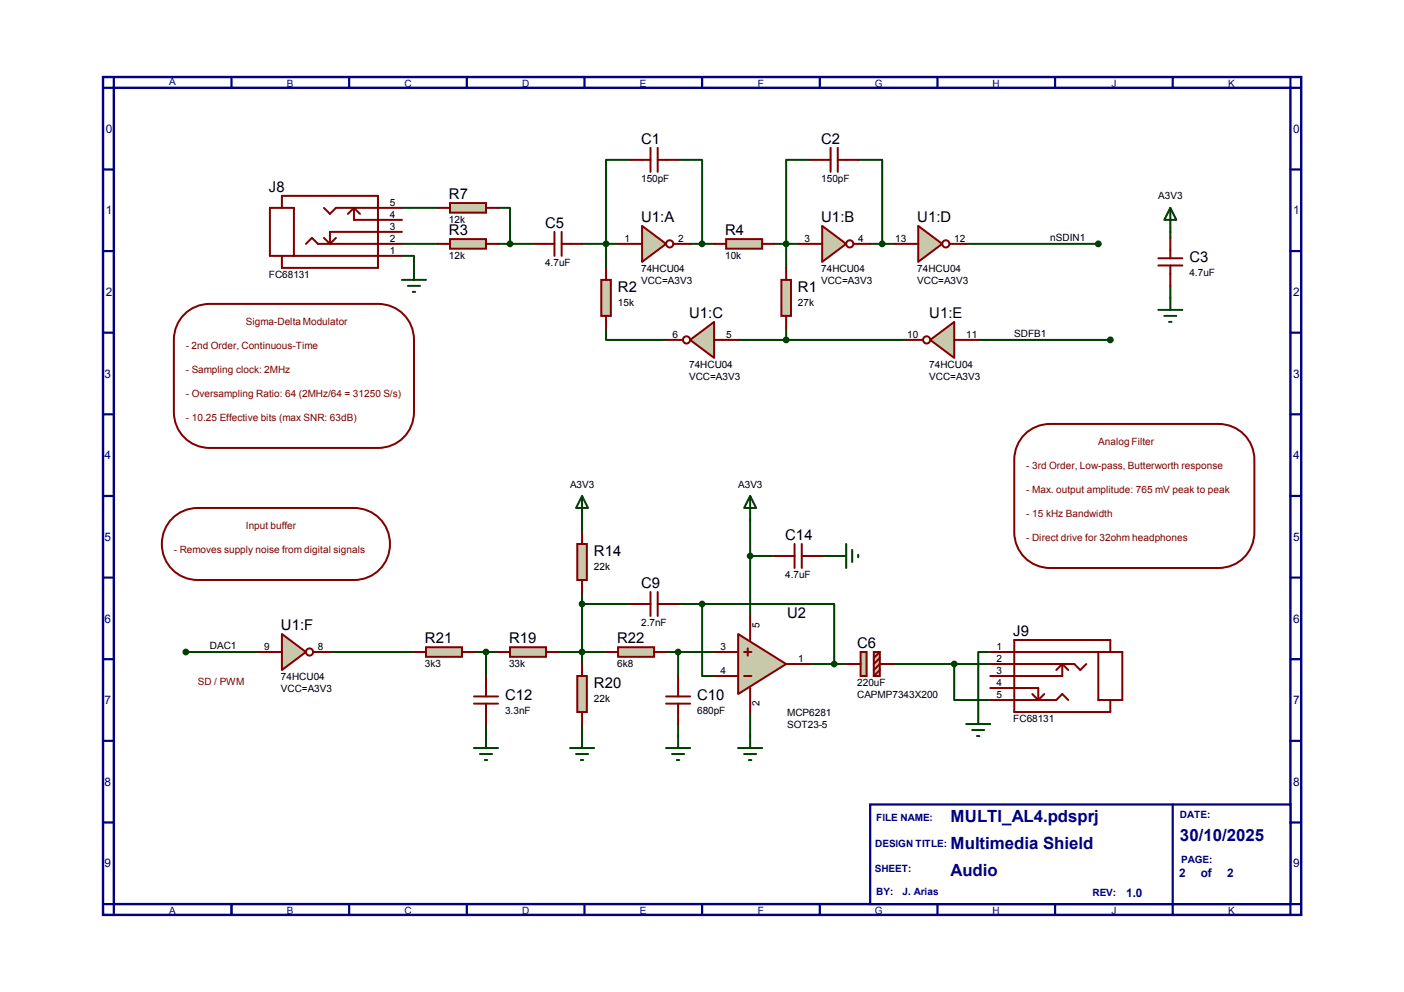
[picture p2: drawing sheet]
<svg xmlns="http://www.w3.org/2000/svg" width="297mm" height="210mm" viewBox="0 0 297 210" stroke-linecap="round" stroke-linejoin="round" font-family="sans-serif">
<path d="M21.8 16.3h253.5v177.3h-253.5zM24.1 18.6h248.9v172.7h-248.9z" fill="none" stroke="#000080" stroke-width=".51"/>
<path d="M24.1 16.3v2.3h-2.3M49 16.3v2.3" fill="none" stroke="#000080" stroke-width=".47"/>
<path d="M184.1 170.2h88.9v21.1h-88.9z" fill="#fff"/>
<g fill="none" stroke="#000080" stroke-width=".47">
<path d="M73.9 16.3v2.3M98.8 16.3v2.3M123.7 16.3v2.3M148.5 16.3v2.3M173.4 16.3v2.3M198.3 16.3v2.3M223.2 16.3v2.3M248.1 16.3v2.3M273 16.3v2.3h2.3M21.8 35.9h2.3M273 35.9h2.3M21.8 53.1h2.3"/>
<path d="M273 53.1h2.3M21.8 70.4h2.3M273 70.4h2.3M21.8 87.7h2.3M273 87.7h2.3M21.8 104.9h2.3M273 104.9h2.3M21.8 122.2h2.3M21.8 139.5h2.3M273 122.2h2.3M273 139.5h2.3M21.8 156.8h2.3"/>
<path d="M273 156.8h2.3M21.8 174h2.3M184.1 170.2h88.9v21.1h-88.9zM248.1 170.2v23.4M273 174h2.3M21.8 191.3h2.3v2.3M49 191.3v2.3M73.9 191.3v2.3M98.8 191.3v2.3M123.7 191.3v2.3M148.5 191.3v2.3M173.4 191.3v2.3"/>
<path d="M198.3 191.3v2.3M223.2 191.3v2.3M275.3 191.3h-2.3v2.3"/>
</g>
<g fill="none" stroke="#004000" stroke-width=".42">
<path d="M133.3 33.8h-5.1v22.9M143.5 33.8h5v17.8M171.4 33.8h-5.1v22.9M181.6 33.8h5v17.8M85 54.1h2.6v2.6M85 51.6h7.7M85 44h7.7M105.4 44h2.5v7.6M105.4 51.6h7.6M123.1 51.6h7.7M146 51.6h5.1M163.8 51.6h5.1"/>
<path d="M184.1 51.6h5.1M204.4 51.6h28M247.6 49.1v1.2M128.2 69.4v2.5h12.7M156.2 71.9h35.5M166.3 69.4v2.5M207 71.9h27.9M247.6 60.5v2.5M123.1 110v2.6M158.7 117.6h5.1M158.7 110v20.3M173.9 117.6h2.6"/>
<path d="M39.3 138h15.3M69.8 138h17.8M100.3 138h5.1M102.8 138v5M118.1 138h10.1M123.1 125.3v15.2M123.1 127.8h10.2M140.9 138h10.2M143.5 138v5M143.5 127.8h5M148.5 127.8h28v12.7M148.5 127.8v15.2h2.6"/>
<path d="M209.5 138h-2.5v12.7M102.8 153.2v2.5M123.1 153.2v2.5M143.5 153.2v2.5M158.7 150.7v5M171.4 140.5h7.6M189.2 140.5h20.3M201.9 140.5v7.6h7.6"/>
</g>
<path d="M107.9 136.9h7.6v2.1h-7.6z" fill="#c8c8aa"/>
<path d="M105.4 138h2.5M107.9 136.9h7.6v2.1h-7.6zM115.5 138h2.6" fill="none" stroke="#800000" stroke-width=".42"/>
<path d="M122.1 143h2.1v7.7h-2.1z" fill="#c8c8aa"/>
<path d="M122.1 143h2.1v7.7h-2.1zM123.1 140.5v2.5M123.1 150.7v2.5M140.9 148.9h5.1M140.9 147.4h5.1M143.5 143v4.4M143.5 148.9v4.3" fill="none" stroke="#800000" stroke-width=".42"/>
<path d="M90.1 136.9h7.6v2.1h-7.6z" fill="#c8c8aa"/>
<path d="M87.6 138h2.5M90.1 136.9h7.6v2.1h-7.6zM97.7 138h2.6" fill="none" stroke="#800000" stroke-width=".42"/>
<path d="M130.8 136.9h7.6v2.1h-7.6z" fill="#c8c8aa"/>
<g fill="none" stroke="#800000" stroke-width=".42">
<path d="M128.2 138h2.6M130.8 136.9h7.6v2.1h-7.6zM133.3 127.8h4.3M137.6 125.3v5M138.4 138h2.5M139.1 125.3v5M139.1 127.8h4.4M209.5 138h27.9v10.1h-5v-10.1M234.9 138v-2.6h-20.3v15.3h20.3v-2.6M100.3 148.9h5.1M100.3 147.4h5.1M102.8 143v4.4"/>
<path d="M102.8 148.9v4.3M209.5 148.1h14l1.2-1.2 1.3 1.2M209.5 145.6h10.2v2.5M209.5 140.5h17.8l1.3 1.3 1.2-1.3M218.4 146.9l1.3 1.2M220.9 146.9l-1.2 1.2M224.7 140.5v2.5h-15.2M224.7 140.5l1.3 1.3M224.7 140.5l-1.2 1.3"/>
</g>
<g fill="none" stroke="#004000" stroke-width=".42">
<path d="M123.1 104.9l1.3 2.6h-2.5zM123.1 104.9v5.1M100.3 158.3h5.1M101.6 159.6h2.5M102.8 155.7v2.6M120.6 158.3h5.1M121.9 159.6h2.5M123.1 155.7v2.6M140.9 158.3h5.1M142.2 159.6h2.5M143.5 155.7v2.6M156.2 158.3h5"/>
<path d="M157.4 159.6h2.6M158.7 155.7v2.6M204.4 153.2h5.1M205.7 154.5h2.5M206.7 155.7h.5M207 150.7v2.5M102.6 160.8h.5M122.9 160.8h.5M143.2 160.8h.5M158.5 160.8h.5"/>
</g>
<circle cx="123.1" cy="138" r=".51" fill="#004000"/>
<circle cx="123.1" cy="138" r=".51" fill="none" stroke="#004000" stroke-width=".42"/>
<circle cx="102.8" cy="138" r=".51" fill="#004000"/>
<circle cx="102.8" cy="138" r=".51" fill="none" stroke="#004000" stroke-width=".42"/>
<path d="M216.4 92.3a7.6 7.6 0 0 1 5.8-2.6h35.6a7.5 7.5 0 0 1 7.6 7.6v15.3a7.5 7.5 0 0 1-7.6 7.6h-35.6a7.5 7.5 0 0 1-7.6-7.6v-15.3a7.6 7.6 0 0 1 1.8-5zM36.8 109.3a7.6 7.6 0 0 1 5.1-1.8h33a7.6 7.6 0 0 1 7.6 7.6 7.6 7.6 0 0 1-7.6 7.6h-33a7.6 7.6 0 0 1-7.2-4.9 7.6 7.6 0 0 1 2.1-8.5z" fill="none" stroke="#800000" stroke-width=".42"/>
<path d="M59.6 134.2l5.1 3.8-5.1 3.8z" fill="#c8c8aa"/>
<g fill="none" stroke="#800000" stroke-width=".42">
<path d="M54.6 138h5M59.6 134.2l5.1 3.8-5.1 3.8zM66.2 138h3.6"/>
<circle cx="65.5" cy="138" r=".76"/>
</g>
<circle cx="39.3" cy="138" r=".51" fill="#004000"/>
<circle cx="39.3" cy="138" r=".51" fill="none" stroke="#004000" stroke-width=".42"/>
<path d="M122.1 115.1h2.1v7.6h-2.1z" fill="#c8c8aa"/>
<path d="M122.1 115.1h2.1v7.6h-2.1zM123.1 112.6v2.5M123.1 122.7v2.6" fill="none" stroke="#800000" stroke-width=".42"/>
<circle cx="123.1" cy="127.8" r=".51" fill="#004000"/>
<g fill="none" stroke="#004000" stroke-width=".42">
<path d="M158.7 104.9l1.3 2.6h-2.6zM158.7 104.9v5.1"/>
<circle cx="123.1" cy="127.8" r=".51"/>
</g>
<path d="M182.1 138h1.2v5h-1.2z" fill="#c8c8aa"/>
<path d="M182.1 138h1.2v5h-1.2z" fill="none" stroke="#800000" stroke-width=".42"/>
<path d="M184.9 138h1.2v5h-1.2z" fill="#c8c8aa"/>
<path d="M163.8 117.6h4.3M168.1 115.1v5.1M169.6 115.1v5.1M169.6 117.6h4.3M184.9 138h1.2v5h-1.2zM186.1 138l-1.2 1.2M186.1 139.2l-1.2 1.3M179 140.5h3.1M186.1 141.8l-1.2 1.2M189.2 140.5h-3.1l-1.2 1.3" fill="none" stroke="#800000" stroke-width=".42"/>
<path d="M176.5 117.6h2.5M179 115.1v5.1M180.3 116.4v2.5M181.6 117.4v.5" fill="none" stroke="#004000" stroke-width=".42"/>
<path d="M156.2 134.2l10.1 6.3-10.1 6.4z" fill="#c8c8aa"/>
<path d="M151.1 138h5.1M156.2 134.2l10.1 6.3-10.1 6.4zM157.4 138h1.6M158.2 137.2v1.5M158.7 130.3v5.1M151.1 143h5.1M157.4 143h1.6M158.7 145.6v5.1M166.3 140.5h5.1" fill="none" stroke="#800000" stroke-width=".42"/>
<circle cx="158.7" cy="117.6" r=".51" fill="#004000"/>
<circle cx="158.7" cy="117.6" r=".51" fill="none" stroke="#004000" stroke-width=".42"/>
<circle cx="176.5" cy="140.5" r=".51" fill="#004000"/>
<circle cx="176.5" cy="140.5" r=".51" fill="none" stroke="#004000" stroke-width=".42"/>
<circle cx="143.5" cy="138" r=".51" fill="#004000"/>
<circle cx="143.5" cy="138" r=".51" fill="none" stroke="#004000" stroke-width=".42"/>
<circle cx="148.5" cy="127.8" r=".51" fill="#004000"/>
<circle cx="148.5" cy="127.8" r=".51" fill="none" stroke="#004000" stroke-width=".42"/>
<circle cx="201.9" cy="140.5" r=".51" fill="#004000"/>
<g fill="none" stroke="#004000" stroke-width=".42">
<path d="M247.6 44l1.3 2.5h-2.6zM247.6 44v5.1M245.1 65.6h5M246.3 66.8h2.6M247.4 68.1h.5M247.6 63v2.6"/>
<circle cx="201.9" cy="140.5" r=".51"/>
</g>
<path d="M135.8 47.8l5.1 3.8-5.1 3.8z" fill="#c8c8aa"/>
<g fill="none" stroke="#800000" stroke-width=".42">
<path d="M130.8 51.6h5M135.8 47.8l5.1 3.8-5.1 3.8zM142.4 51.6h3.6"/>
<circle cx="141.7" cy="51.6" r=".76"/>
</g>
<path d="M173.9 47.8l5.1 3.8-5.1 3.8z" fill="#c8c8aa"/>
<g fill="none" stroke="#800000" stroke-width=".42">
<path d="M168.9 51.6h5M173.9 47.8l5.1 3.8-5.1 3.8zM180.5 51.6h3.6"/>
<circle cx="179.8" cy="51.6" r=".76"/>
</g>
<path d="M194.3 47.8l5 3.8-5 3.8z" fill="#c8c8aa"/>
<g fill="none" stroke="#800000" stroke-width=".42">
<path d="M189.2 51.6h5.1M194.3 47.8l5 3.8-5 3.8zM200.9 51.6h3.5"/>
<circle cx="200.1" cy="51.6" r=".76"/>
</g>
<path d="M165.3 59.2h2v7.6h-2z" fill="#c8c8aa"/>
<path d="M165.3 59.2h2v7.6h-2zM166.3 56.7v2.5M166.3 66.8v2.6" fill="none" stroke="#800000" stroke-width=".42"/>
<path d="M127.2 59.2h2v7.6h-2z" fill="#c8c8aa"/>
<path d="M127.2 59.2h2v7.6h-2zM128.2 56.7v2.5M128.2 66.8v2.6" fill="none" stroke="#800000" stroke-width=".42"/>
<path d="M95.2 50.6h7.6v2h-7.6z" fill="#c8c8aa"/>
<path d="M92.7 51.6h2.5M95.2 50.6h7.6v2h-7.6zM102.8 51.6h2.6" fill="none" stroke="#800000" stroke-width=".42"/>
<path d="M153.6 50.6h7.6v2h-7.6z" fill="#c8c8aa"/>
<path d="M151.1 51.6h2.5M153.6 50.6h7.6v2h-7.6zM161.2 51.6h2.6" fill="none" stroke="#800000" stroke-width=".42"/>
<circle cx="166.3" cy="51.6" r=".51" fill="#004000"/>
<circle cx="166.3" cy="51.6" r=".51" fill="none" stroke="#004000" stroke-width=".42"/>
<circle cx="128.2" cy="51.6" r=".51" fill="#004000"/>
<circle cx="128.2" cy="51.6" r=".51" fill="none" stroke="#004000" stroke-width=".42"/>
<path d="M133.3 33.8h4.3M137.6 31.3v5.1M139.1 31.3v5.1M139.1 33.8h4.4M171.4 33.8h4.3M175.7 31.3v5.1M177.2 33.8h4.4M177.2 31.3v5.1M245.1 54.7h5M245.1 56.2h5M247.6 50.3v4.4M247.6 56.2v4.3" fill="none" stroke="#800000" stroke-width=".42"/>
<circle cx="148.5" cy="51.6" r=".51" fill="#004000"/>
<circle cx="148.5" cy="51.6" r=".51" fill="none" stroke="#004000" stroke-width=".42"/>
<circle cx="186.6" cy="51.6" r=".51" fill="#004000"/>
<circle cx="186.6" cy="51.6" r=".51" fill="none" stroke="#004000" stroke-width=".42"/>
<path d="M113 51.6h4.3M117.3 49.1v5M118.8 49.1v5M118.8 51.6h4.3" fill="none" stroke="#800000" stroke-width=".42"/>
<path d="M146 71.9l5.1-3.8v7.6z" fill="#c8c8aa"/>
<g fill="none" stroke="#800000" stroke-width=".42">
<path d="M59.6 44v-2.6h20.4v15.3h-20.4v-2.6M62.2 54.1v-10.1h-5.1v10.1h27.9M64.7 51.6l1.3-1.3 1.3 1.3h17.7M68.5 44l1.3 1.3 1.3-1.3h13.9M68.5 50.3l1.3 1.3M71.1 50.3l-1.3 1.3M74.9 44v2.5h10.1M74.9 44l-1.3 1.3M74.9 44l1.3 1.3M85 49.1h-15.2v2.5M140.9 71.9h3.6M146 71.9l5.1-3.8v7.6z"/>
<path d="M151.1 71.9h5.1"/>
<circle cx="145.2" cy="71.9" r=".76"/>
</g>
<path d="M85 59.2h5.1M87.6 56.7v2.5M86.3 60.5h2.6M87.3 61.8h.5" fill="none" stroke="#004000" stroke-width=".42"/>
<circle cx="232.4" cy="51.6" r=".51" fill="#004000"/>
<circle cx="232.4" cy="51.6" r=".51" fill="none" stroke="#004000" stroke-width=".42"/>
<path d="M95.2 43h7.6v2h-7.6z" fill="#c8c8aa"/>
<path d="M92.7 44h2.5M95.2 43h7.6v2h-7.6zM102.8 44h2.6" fill="none" stroke="#800000" stroke-width=".42"/>
<circle cx="107.9" cy="51.6" r=".51" fill="#004000"/>
<circle cx="107.9" cy="51.6" r=".51" fill="none" stroke="#004000" stroke-width=".42"/>
<circle cx="166.3" cy="71.9" r=".51" fill="#004000"/>
<circle cx="166.3" cy="71.9" r=".51" fill="none" stroke="#004000" stroke-width=".42"/>
<path d="M196.8 71.9l5.1-3.8v7.6z" fill="#c8c8aa"/>
<g fill="none" stroke="#800000" stroke-width=".42">
<path d="M191.7 71.9h3.6M196.8 71.9l5.1-3.8v7.6zM201.9 71.9h5.1"/>
<circle cx="196" cy="71.9" r=".76"/>
</g>
<circle cx="234.9" cy="71.9" r=".51" fill="#004000"/>
<circle cx="234.9" cy="71.9" r=".51" fill="none" stroke="#004000" stroke-width=".42"/>
<path d="M39.4 66.2a7.6 7.6 0 0 1 5-1.9h35.6a7.5 7.5 0 0 1 7.6 7.6v15.3a7.5 7.5 0 0 1-7.6 7.6h-35.6a7.5 7.5 0 0 1-7.6-7.6v-15.3a7.6 7.6 0 0 1 2.6-5.7z" fill="none" stroke="#800000" stroke-width=".42"/>
<g font-size="3.6" fill="#000080">
<text x="201.1" y="173.9">MULTI_AL4.pdsprj</text>
<text x="201.1" y="179.7">Multimedia Shield</text>
<text x="249.6" y="177.9">30/10/2025</text>
<text x="201.1" y="185.3">Audio</text>
</g>
<g font-size="3.1">
<text x="135.6" y="30.4">C1</text>
<text x="173.7" y="30.4">C2</text>
<text x="56.9" y="40.6">J8</text>
<text x="95" y="42.1">R7</text>
<text x="135.6" y="46.9">U1:A</text>
<text x="173.7" y="46.9">U1:B</text>
<text x="194.1" y="46.9">U1:D</text>
<text x="95" y="49.7">R3</text>
<text x="115.3" y="48.2">C5</text>
<text x="153.4" y="49.7">R4</text>
<text x="251.6" y="55.5">C3</text>
<text x="130.7" y="61.8">R2</text>
<text x="168.8" y="61.8">R1</text>
<text x="145.8" y="67.2">U1:C</text>
<text x="196.6" y="67.2">U1:E</text>
<text x="125.6" y="117.7">R14</text>
<text x="166.1" y="114.2">C14</text>
<text x="135.6" y="124.4">C9</text>
<text x="166.5" y="130.7">U2</text>
<text x="59.4" y="133.3">U1:F</text>
<text x="89.9" y="136.1">R21</text>
<text x="107.7" y="136.1">R19</text>
<text x="130.6" y="136.1">R22</text>
<text x="181.4" y="137.1">C6</text>
<text x="214.4" y="134.5">J9</text>
<text x="106.8" y="148.2">C12</text>
<text x="125.6" y="145.7">R20</text>
<text x="147.5" y="148.2">C10</text>
</g>
<g font-size="2.5" fill="#000080">
<text x="22.4" y="28.1">0</text>
<text x="273.6" y="28.1">0</text>
<text x="22.4" y="45.4">1</text>
<text x="273.6" y="45.4">1</text>
<text x="22.4" y="62.7">2</text>
<text x="273.6" y="62.7">2</text>
<text x="22.1" y="79.9">3</text>
<text x="273.6" y="79.9">3</text>
<text x="22.1" y="97.2">4</text>
<text x="273.6" y="97.2">4</text>
<text x="22.1" y="114.5">5</text>
<text x="273.6" y="114.5">5</text>
<text x="22.1" y="131.7">6</text>
<text x="273.6" y="131.7">6</text>
<text x="22.1" y="149">7</text>
<text x="273.6" y="149">7</text>
<text x="22.1" y="166.3">8</text>
<text x="273.6" y="166.3">8</text>
<text x="22.1" y="183.6">9</text>
<text x="249.5" y="185.6">2</text>
<text x="254" y="185.6">of</text>
<text x="259.6" y="185.6">2</text>
<text x="273.6" y="183.6">9</text>
<text x="238.2" y="189.7">1.0</text>
</g>
<g font-size="2.1" fill="#000080">
<text x="35.8" y="18.1">A</text>
<text x="60.7" y="18.3">B</text>
<text x="85.6" y="18.3">C</text>
<text x="110.4" y="18.3">D</text>
<text x="135.4" y="18.3">E</text>
<text x="160.4" y="18.3">F</text>
<text x="185.1" y="18.3">G</text>
<text x="210" y="18.3">H</text>
<text x="235.2" y="18.3">J</text>
<text x="259.8" y="18.3">K</text>
<text x="185.4" y="173.7">FILE NAME:</text>
<text x="249.6" y="173.2">DATE:</text>
<text x="185.2" y="179.2">DESIGN TITLE:</text>
<text x="185.1" y="184.5">SHEET:</text>
<text x="249.9" y="182.6">PAGE:</text>
<text x="185.4" y="189.4">BY:</text>
<text x="191" y="189.4">J. Arias</text>
<text x="231.1" y="189.6">REV:</text>
<text x="35.8" y="193.3">A</text>
<text x="60.7" y="193.3">B</text>
<text x="85.6" y="193.3">C</text>
<text x="110.4" y="193.3">D</text>
<text x="135.4" y="193.3">E</text>
<text x="160.4" y="193.3">F</text>
<text x="185.1" y="193.3">G</text>
<text x="210" y="193.3">H</text>
<text x="235.2" y="193.3">J</text>
<text x="259.8" y="193.3">K</text>
</g>
<g font-size="2.1">
<text x="135.6" y="38.5">150pF</text>
<text x="173.7" y="38.5">150pF</text>
<text x="82.5" y="46.1">4</text>
<text x="82.5" y="43.6">5</text>
<text x="95" y="47.2">12k</text>
<text x="245.1" y="42.2">A3V3</text>
<text x="82.5" y="53.8">1</text>
<text x="82.5" y="51.2">2</text>
<text x="82.5" y="48.7">3</text>
<text x="132.1" y="51.2">1</text>
<text x="143.5" y="51.2">2</text>
<text x="170.2" y="51.2">3</text>
<text x="181.6" y="51.2">4</text>
<text x="189.4" y="51.2">13</text>
<text x="201.9" y="51.2">12</text>
<text x="222.2" y="51">nSDIN1</text>
<text x="56.9" y="58.8">FC68131</text>
<text x="95" y="54.8">12k</text>
<text x="115.3" y="56.3">4.7uF</text>
<text x="135.6" y="57.6">74HCU04</text>
<text x="153.4" y="54.8">10k</text>
<text x="173.7" y="57.6">74HCU04</text>
<text x="194.1" y="57.6">74HCU04</text>
<text x="251.6" y="58.4">4.7uF</text>
<text x="130.7" y="64.8">15k</text>
<text x="135.6" y="60.1">VCC=A3V3</text>
<text x="168.8" y="64.8">27k</text>
<text x="173.7" y="60.1">VCC=A3V3</text>
<text x="194.1" y="60.1">VCC=A3V3</text>
<text x="142.3" y="71.5">6</text>
<text x="153.6" y="71.5">5</text>
<text x="191.9" y="71.5">10</text>
<text x="204.4" y="71.5">11</text>
<text x="214.6" y="71.3">SDFB1</text>
<text x="145.8" y="77.9">74HCU04</text>
<text x="196.6" y="77.9">74HCU04</text>
<text x="145.8" y="80.4">VCC=A3V3</text>
<text x="196.6" y="80.4">VCC=A3V3</text>
<text x="120.6" y="103.2">A3V3</text>
<text x="156.2" y="103.2">A3V3</text>
<text x="125.6" y="120.6">22k</text>
<text x="166.1" y="122.3">4.7uF</text>
<text x="44.4" y="137.4">DAC1</text>
<text x="55.9" y="137.6">9</text>
<text x="67.3" y="137.6">8</text>
<text x="135.6" y="132.5">2.7nF</text>
<text x="152.4" y="137.6">3</text>
<text x="160.7" y="132.9" transform="rotate(-90 160.7 132.9)">5</text>
<text x="210.9" y="137.6">1</text>
<text x="59.4" y="143.9">74HCU04</text>
<text x="89.9" y="141.1">3k3</text>
<text x="107.7" y="141.1">33k</text>
<text x="130.6" y="141.1">6k8</text>
<text x="152.4" y="142.7">4</text>
<text x="168.9" y="140.1">1</text>
<text x="210.9" y="140.1">2</text>
<text x="210.9" y="142.7">3</text>
<text x="59.4" y="146.5">VCC=A3V3</text>
<text x="125.6" y="148.6">22k</text>
<text x="160.7" y="149.3" transform="rotate(-90 160.7 149.3)">2</text>
<text x="181.4" y="145.2">220uF</text>
<text x="181.4" y="147.7">CAPMP7343X200</text>
<text x="210.9" y="145.2">4</text>
<text x="210.9" y="147.7">5</text>
<text x="106.8" y="151.1">3.3nF</text>
<text x="147.5" y="151.1">680pF</text>
<text x="166.5" y="151.6">MCP6281</text>
<text x="166.5" y="154.1">SOT23-5</text>
<text x="214.4" y="152.8">FC68131</text>
</g>
<g font-size="2.1" fill="#800000">
<text x="52" y="68.8">Sigma-Delta Modulator</text>
<text x="39.3" y="73.9">- 2nd Order, Continuous-Time</text>
<text x="39.3" y="79">- Sampling clock: 2MHz</text>
<text x="39.3" y="84">- Oversampling Ratio: 64 (2MHz/64 = 31250 S/s)</text>
<text x="39.3" y="89.1">- 10.25 Effective bits (max SNR: 63dB)</text>
<text x="232.4" y="94.2">Analog Filter</text>
<text x="217.1" y="99.3">- 3rd Order, Low-pass, Butterworth response</text>
<text x="217.1" y="104.4">- Max. output amplitude: 765 mV peak to peak</text>
<text x="52" y="112">Input buffer</text>
<text x="217.1" y="109.4">- 15 kHz Bandwidth</text>
<text x="36.8" y="117.1">- Removes supply noise from digital signals</text>
<text x="217.1" y="114.5">- Direct drive for 32ohm headphones</text>
<text x="41.9" y="145">SD / PWM</text>
</g>
</svg>
